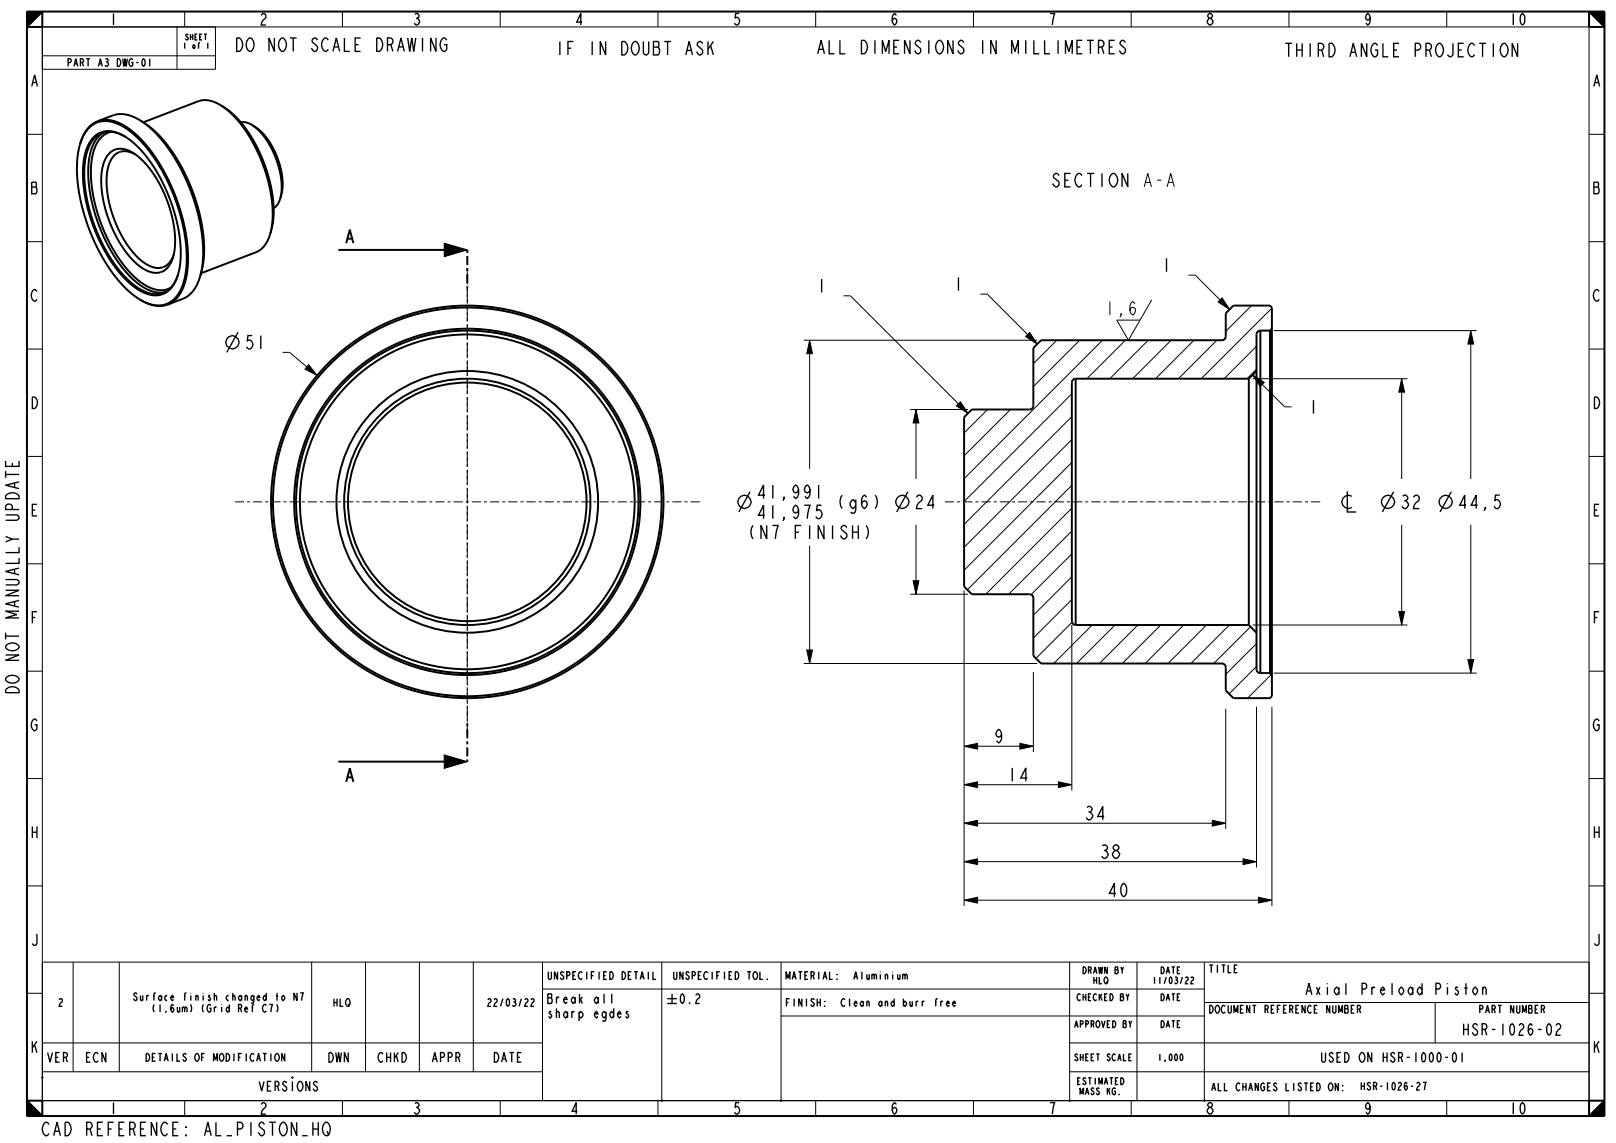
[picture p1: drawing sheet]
<svg xmlns="http://www.w3.org/2000/svg" width="420mm" height="297mm" viewBox="0 0 420 297" stroke-linecap="round" stroke-linejoin="round" font-family="sans-serif">
<g fill="#000">
<path d="M7 3h4l-4 4zM413 3h4v4zM115.4 63.2l6 1.7-6 1.8zM80.2 94.7l2.2 2.9-3.1-1.7zM210.4 88.4l.8 3.5h-1.5zM266.6 87.5l1-1.1 2 3zM316.6 78.5l1-1.1 2 3zM325.6 97.4l3 2-1.1 1zM364.3 98.4l.7 3.5h-1.5zM382.3 85.9l.7 3.5h-1.5zM238.1 106.4l.7 3.5h-1.5zM249.6 104.4l2 3-3-1.9z"/>
<path d="M237.3 150.9h1.5l-.7 3.5zM209.7 168.9h1.5l-.8 3.5zM363.5 158.9h1.5l-.7 3.5zM381.5 171.4h1.5l-.7 3.5zM115.4 196.2l6 1.7-6 1.8zM250.6 193.9l3.5-.7v1.5zM265.1 193.2l3.5 .7-3.5 .8zM250.6 203.9l3.5-.7v1.5zM250.6 213.9l3.5-.7v1.5zM275.1 203.2l3.5 .7-3.5 .8zM315.1 213.2l3.5 .7-3.5 .8zM250.6 223.9l3.5-.7v1.5z"/>
<path d="M250.6 233.9l3.5-.7v1.5zM323.1 223.2l3.5 .7-3.5 .8zM327.1 233.2l3.5 .7-3.5 .8zM7 286l4 4h-4zM413 290l4-4v4z"/>
</g>
<g fill="none" stroke="#000" stroke-width=".26">
<path d="M7 3h4l-4 4zM7 7h410v279h-410zM11 3h402v287h-402zM11 14.5h45M46 7v11M48 3v4M56 7v11h-45M89 3v4M130 3v4M171 3v4M212 3v4M253 3v4"/>
<path d="M294 3v4M335 3v4M376 3v4M413 3h4v4zM7 34.9h4M413 34.9h4M7 62.8h4M115.4 63.2l6 1.7-6 1.8zM219.2 76.9h1.8l28.1 28M254.8 76.4h1.8l10.5 10.5M299.3 77.9l-6 10.5-3-5.2M308.9 71.5h1.8l6.4 6.4"/>
<path d="M316.6 78.5l1-1.1 2 3zM325.3 79.4l-6.7 6.7M413 62.8h4M7 90.7h4M73.5 91.6h1.8l4.4 3.7M80.2 94.7l2.2 2.9-3.1-1.7zM208.9 88.4h60.7M210.4 88.4l.8 3.5h-1.5zM210.4 91.9v29.9M266.6 87.5l1-1.1 2 3zM274.7 88.4l-6.1 6.1M280.6 88.4l-12 12"/>
<path d="M286.5 88.4l-35.9 36M292.5 88.4l-10 10M298.4 88.4l-10 10M304.4 88.4l-10 10M310.3 88.4l-10 10M316.3 88.4l-10 10M325.6 97.4l3 2-1.1 1zM325.6 98.4h40.2M326.6 90l-8.5 8.4M326.6 95.9l-2.5 2.5M328 99.9l5.9 5.8h1.8M330.6 80l-18.4 18.4"/>
<path d="M331.1 85.9h52.7M364.3 98.4l.7 3.5h-1.5zM382.3 85.9l.7 3.5h-1.5zM382.3 89.4v35.1M413 90.7h4M7 118.6h4M236.6 106.4h15M238.1 106.4l.7 3.5h-1.5zM238.1 109.9v14.6M249.6 104.4l2 3-3-1.9zM256.7 106.4l-6.1 6.1M262.6 106.4l-12 12"/>
<path d="M278.6 102.3l-28 28M278.6 108.3l-28 28M278.6 114.2l-28 28M364.3 101.9v22.6M413 118.6h4M238.1 136.4v14.5M278.6 120.2l-28 28M278.6 126.1l-27.2 27.2M278.6 132l-22.4 22.4M278.6 138l-16.5 16.4M364.3 136.4v22.5M382.3 136.4v35"/>
<path d="M7 146.5h4M210.4 141.8v27.1M236.6 154.4h15M237.3 150.9h1.5l-.7 3.5zM250.6 153.4v82M278.6 143.9l-10.6 10.6M278.6 149.9l-10 10M278.6 155.8l-10 10M363.5 158.9h1.5l-.7 3.5zM413 146.5h4M7 174.4h4M208.9 172.4h60.7"/>
<path d="M209.7 168.9h1.5l-.8 3.5zM268.6 174.6v20.8M278.6 162.4v43M278.6 161.7l-9.4 9.4M283.9 162.4l-10 10M289.8 162.4l-10 10M295.7 162.4l-10 10M301.7 162.4l-10 10M307.6 162.4l-10 10M313.6 162.4l-10 10M319.5 162.4l-10 10M325 162.8l-9.5 9.6"/>
<path d="M325.6 162.4h40.2M326.6 167.2l-8 8M326.6 173.2l-7.1 7.1M330.4 175.3l-6.1 6.1M331.1 174.9h52.7M381.5 171.4h1.5l-.7 3.5zM413 174.4h4M115.4 196.2l6 1.7-6 1.8zM250.6 193.9l3.5-.7v1.5zM254.1 193.9h11M265.1 193.2l3.5 .7-3.5 .8zM318.6 184.2v31.2"/>
<path d="M326.6 183.6v41.8M330.6 183.7v51.7M7 202.3h4M250.6 203.9l3.5-.7v1.5zM250.6 213.9l3.5-.7v1.5zM254.1 213.9h61M254.1 203.9h21M275.1 203.2l3.5 .7-3.5 .8zM315.1 213.2l3.5 .7-3.5 .8zM413 202.3h4M7 230.2h4M250.6 223.9l3.5-.7v1.5z"/>
<path d="M250.6 233.9l3.5-.7v1.5zM254.1 233.9h73M254.1 223.9h69M323.1 223.2l3.5 .7-3.5 .8zM327.1 233.2l3.5 .7-3.5 .8zM413 230.2h4M7 258.1h4M11 250h402M19 250v28.5M31 250v28.5M81 250v28.5M95 250v28.5"/>
<path d="M109 250v28.5M123 250v28.5M141 257h172M141 250v36M172 250v36M203 250v36M278 250v36M295.5 250v36M313 250v36M413 258.1h4M11 271h130M11 278.5h130"/>
<path d="M203 264h110M278 271h135M278 278.5h135M313 260.5h100M373 260.5v10.5M7 286l4 4h-4zM48 286v4M89 286v4M130 286v4M171 286v4M212 286v4M253 286v4"/>
<path d="M294 286v4M335 286v4M376 286v4M413 290l4-4v4z"/>
</g>
<g fill="none" stroke="#000" stroke-width=".51">
<path d="M7 7l4-4v4zM7 3h410v287h-410zM413 3l4 4h-4zM20.8 37.4a33.6 33.6 0 0 0 1.2 18.8 42.3 42.3 0 0 0 12.8 20.6l1.5 1M20.8 37.4a7.2 7.2 0 0 1 6.1-5.9 12.1 12.1 0 0 1 8.8 4.2 47.7 47.7 0 0 1 12.8 33.3 12.2 12.2 0 0 1-3.8 9.2 7.2 7.2 0 0 1-8.4-.4M25.4 31.5a8.9 8.9 0 0 1 8.2 2 40.7 40.7 0 0 1 12.4 18.5 37.3 37.3 0 0 1 2.2 21 8.4 8.4 0 0 1-4.6 6.1M25.4 31.5a8.2 8.2 0 0 0-4.6 5.9M27.1 34.4a8 8 0 0 0-3.8 6.3 38.2 38.2 0 0 0 4.2 21.9 27.8 27.8 0 0 0 10.7 12.6l2.3 .7h2.4M28.5 39.7a4.8 4.8 0 0 1 6.2 .1 27.2 27.2 0 0 1 9.7 15.3 19.6 19.6 0 0 1 0 13.1 4.5 4.5 0 0 1-7.1 1.7 26.1 26.1 0 0 1-9.5-14.2 22.1 22.1 0 0 1-.8-13.6l.7-1.3zM28.9 34.2a6.7 6.7 0 0 0-4.8 5.8 34.3 34.3 0 0 0 3 20.3 30 30 0 0 0 10.7 13.9 6.4 6.4 0 0 0 6.6 .6M32.7 35.6a6.2 6.2 0 0 0-7.9 .1 11.9 11.9 0 0 0-2.9 8.3 42.2 42.2 0 0 0 11.5 28.8 10 10 0 0 0 8.2 3.6 6.6 6.6 0 0 0 4.7-5.2M32.7 35.6a6.5 6.5 0 0 0-7.6-.6 11 11 0 0 0-3.5 8.7 42.6 42.6 0 0 0 11.5 29.3 10.2 10.2 0 0 0 8.3 3.7 6.7 6.7 0 0 0 4.9-5.5"/>
<path d="M32.7 35.6a33.2 33.2 0 0 1 11.4 16 33.6 33.6 0 0 1 2.2 19.6M36.6 31.4a34.6 34.6 0 0 1 11.6 15 43.3 43.3 0 0 1 4.2 23.6l-.4 1.7M36.6 31.4a8.4 8.4 0 0 0-7.3-1.4l-3.9 1.5M36.6 31.4a32.1 32.1 0 0 1 12 14.7 41 41 0 0 1 4.1 23.2l-.7 2.4M57.5 27.4a6.9 6.9 0 0 0-6-1.1l-14.3 5.5M57.5 27.4l.9 .6M58.4 28a35.4 35.4 0 0 1 11.3 19.1 25.2 25.2 0 0 1 .6 13.5v.1M58.4 28a30.7 30.7 0 0 1 10.8 16 27.3 27.3 0 0 1 1.1 16.7M62.5 31.8h1.5l1.6 .7M65.6 32.5l.1 .1a17.2 17.2 0 0 1 6.3 9.4 15.7 15.7 0 0 1 .9 9.4v.1M65.6 32.5a17.6 17.6 0 0 1 7.6 12.3l.3 3.7-.6 3M35.2 40.1a4.3 4.3 0 0 0-6.9 2.8 24.3 24.3 0 0 0 2.1 15.9 19.9 19.9 0 0 0 8.7 10.4 4.3 4.3 0 0 0 6.1-3.1"/>
<path d="M72.9 51.5l-.7 1.6-1.1 1M36.3 77.8a8.3 8.3 0 0 0 7.3 1.3M52 71.7a8.2 8.2 0 0 1-4.5 5.9l-3.9 1.5M70.3 60.7a6.8 6.8 0 0 1-3.8 4.8l-14.3 5.5M87.9 64.9h27.5M90 63.2l.9-3.5 .9 3.5M90.3 62h1.2M279.6 98.4a1 1 0 0 0-1 1v62a1 1 0 0 0 1 1M279.6 98.4v64M279.6 98.4h45M324.6 98.4v64M326.6 96.4l-2 2"/>
<path d="M327.6 85.9a1 1 0 0 0-1 1v87a1 1 0 0 0 1 1M327.6 85.9v89M327.6 85.9h2.5M330.1 85.9v89M330.6 85.4l-.5 .5M250.6 108.4l2-2h15a1 1 0 0 0 1-1v-15l2-2h47a1 1 0 0 0 1-1v-6l2-2h9.5l.5 .5v101l-.5 .5h-9.5l-2-2v-6a1 1 0 0 0-1-1h-47l-2-2v-15a1 1 0 0 0-1-1h-15l-2-2zM279.6 162.4h45M324.6 162.4l2 2M327.6 174.9h2.5M330.1 174.9l.5 .5M87.9 197.9h27.5M90 203.2l.9-3.5 .9 3.5"/>
<path d="M90.3 202h1.2M10.8 279.8l.4 .4M11.2 279.8l-.4 .4M75.8 279.8l.4 .4M76.2 279.8l-.4 .4M7 286h4v4zM171.8 285.8l.4 .4M172.2 285.8l-.4 .4M202.8 285.8l.4 .4M203.2 285.8l-.4 .4M277.8 285.8l.4 .4M278.2 285.8l-.4 .4"/>
<path d="M413 286h4l-4 4z"/>
<circle cx="121.4" cy="130.4" r="51"/>
<circle cx="121.4" cy="130.4" r="50.5"/>
<circle cx="121.4" cy="130.4" r="45"/>
<circle cx="121.4" cy="130.4" r="44.5"/>
<circle cx="121.4" cy="130.4" r="43.5"/>
<circle cx="121.4" cy="130.4" r="34"/>
<circle cx="121.4" cy="130.4" r="32"/>
<circle cx="121.4" cy="130.4" r="31"/>
</g>
<path d="M121.4 64.9v10M121.4 187.9v10" fill="none" stroke="#000" stroke-width=".51" stroke-dasharray=".8 .8 2.4 .8" stroke-linecap="butt"/>
<path d="M121.4 74.9v113" fill="none" stroke="#000" stroke-width=".26" stroke-dasharray=".8 .8 2.4 .8" stroke-linecap="butt"/>
<g fill="none" stroke="#000" stroke-width=".35">
<path d="M61.5 9.9a1.2 1.2 0 0 1 1.4 .8 2.17 2.17 0 0 1-.7 2.7h-.7zM116.1 10.4l-.5-.5a1.15 1.15 0 0 0-1.1 .8 2.17 2.17 0 0 0 .7 2.7h.4l.5-.6v-1.2h-.7M212.5 14l.9-3.5 .9 3.5M212.9 12.8h1M292.5 11.1l-.5-.6a.8 .8 0 0 0-.9 .9l.5 .5a1.23 1.23 0 0 1 .7 1.8l-.3 .3a1.15 1.15 0 0 1-1.1-.9M334 11.3h1.8M394.4 11.3v3.5l-1.4-3.5v3.5M275.3 45.6l-.6-.5a.82 .82 0 0 0-.9 .8l.5 .6a1.21 1.21 0 0 1 .8 1.8l-.4 .3a1.2 1.2 0 0 1-1.1-.9M61.9 86.3l-3 5.3M1.5 119.8v1.4h3.5v-1.4M3.2 120.3v.9M194.9 127.8l-2.9 5.2"/>
<path d="M225.1 136.5a2.96 2.96 0 0 1 0 3.5M236 127.8l-2.9 5.2M350.2 127.6v5.4h2.3M351.3 129a1.72 1.72 0 0 0-2.6 1.4 1.72 1.72 0 0 0 2.6 1.5M362.2 127.8l-2.9 5.2M377.2 127.8l-2.9 5.2M1.7 178.9a2.23 2.23 0 0 1 3.3 .4v.7h-3.5v-.7zM35.6 258.3l-.3-.3-.5 .3 .1 .4 .7 .6-.1 .5-.4 .2-.4-.5M78 258h.8l-.4 2M169.7 252.5v2h.8M173.4 259.5h2.5M174.7 258.2v2.5"/>
<path d="M177.1 258.5l.2-.3a1.69 1.69 0 0 1 0 2.5 1.77 1.77 0 0 1-.2-2.2zM180.8 258.7l.4-.5h.3l.3 .5a.97 .97 0 0 1-.6 1l-.4 1h1M217.5 254.3l.1 .2zM217.5 253.2l.1 .1zM234.6 253.5l.4-.3 .2 .3v1M234.6 253.2v1.3M235.2 253.5l.4-.3 .2 .3v1M339.5 258.5l.7-3 .8 3M385.4 257l.3-.5h.3l.3 .5v1.5M38 273.7a1.01 1.01 0 0 1 .9 1 1.01 1.01 0 0 1-.9 1zM40.1 261a1.78 1.78 0 0 0 0 2M71.9 261a1.78 1.78 0 0 1 0 2"/>
<path d="M74 273.7v2l-.8-2v2M163.3 263l-.2-.2-.3 .2 .6 .9-.3 .6h-.2l-.3-.4M173.4 260.7h2.5M179.2 260.5l.1 .2zM246 260.7h.7l-.3-.5a.74 .74 0 0 0-.4 .6 .74 .74 0 0 0 .4 .7l.3-.3M247.6 260.7h.7l-.3-.5a.74 .74 0 0 0-.4 .6 .74 .74 0 0 0 .4 .7l.3-.3M343.5 273.5v2.1l.4 .4h.2l.4-.4v-2.1M351.2 262.2h.5M352 261.2h-.8v2h.8M352.8 262.2h.5l.3-.3v-.3l-.3-.4h-.5v2M353.3 262.2l.3 1M12.7 292.2l-.5-.6a1.15 1.15 0 0 0-1 .9 2.17 2.17 0 0 0 .7 2.6h.3l.5-.6"/>
<path d="M347.8 281.4v2l-.8-2v2M348.9 283.2l.1 .2zM348.9 282.1l.1 .1z"/>
<circle cx="60.4" cy="88.9" r="1.72"/>
<circle cx="193.4" cy="130.4" r="1.72"/>
<circle cx="234.5" cy="130.4" r="1.72"/>
<circle cx="360.7" cy="130.4" r="1.72"/>
<circle cx="375.7" cy="130.4" r="1.72"/>
</g>
<!-- layer: 02___PRT_ALL_AXES -->
<g fill="none" stroke="#000" stroke-width=".26">
<path d="M121.4 70v2.4M121.4 73.2v.7M121.4 74.7v2.4M121.4 77.9v.8M121.4 79.5v2.4M121.4 82.6v.8M121.4 84.2v2.4M121.4 87.4v.8M121.4 88.9v2.4M121.4 92.1v.8M121.4 93.7v2.4M121.4 96.8v.8"/>
<path d="M121.4 98.4v2.4M121.4 101.6v.8M121.4 103.2v2.3M121.4 106.3v.8M121.4 107.9v2.4M121.4 111.1v.7M121.4 112.6v2.4M121.4 115.8v.8M121.4 117.4v2.4M61 130.4h2.4M64.2 130.4h.8M65.8 130.4h2.4"/>
<path d="M68.9 130.4h.8M70.5 130.4h2.4M73.7 130.4h.8M75.2 130.4h2.4M78.4 130.4h.8M80 130.4h2.4M83.2 130.4h.7M84.7 130.4h2.4M87.9 130.4h.8M89.5 130.4h2.3M92.6 130.4h.8M94.2 130.4h2.4"/>
<path d="M97.4 130.4h.8M98.9 130.4h2.4M102.1 130.4h.8M103.7 130.4h2.4M106.8 130.4h.8M108.4 130.4h2.4M111.6 130.4h.8M113.1 130.4h2.4M116.3 130.4h.8M117.9 130.4h2.4M121.1 130.4h.7M121.4 120.5v.8"/>
<path d="M121.4 122.1v2.4M121.4 125.3v.8M121.4 126.8v2.4M121.4 130v.8M121.4 131.6v2.4M121.4 134.8v.7M121.4 136.3v2.4M121.4 139.5v.8M122.6 130.4h2.4M125.8 130.4h.8M127.4 130.4h2.3M130.5 130.4h.8"/>
<path d="M132.1 130.4h2.4M135.3 130.4h.8M136.8 130.4h2.4M140 130.4h.8M141.6 130.4h2.4M144.7 130.4h.8M146.3 130.4h2.4M149.5 130.4h.8M151.1 130.4h2.3M154.2 130.4h.8M155.8 130.4h2.4M159 130.4h.7"/>
<path d="M160.5 130.4h2.4M163.7 130.4h.8M165.3 130.4h2.3M168.4 130.4h.8M170 130.4h2.4M173.2 130.4h.8M174.7 130.4h2.4M177.9 130.4h.8M179.5 130.4h2.4M245.6 130.4h2.4M248.8 130.4h.7M250.3 130.4h2.4"/>
<path d="M253.5 130.4h.8M255.1 130.4h2.4M258.3 130.4h.8M259.8 130.4h2.4M263 130.4h.8M264.6 130.4h2.4M267.8 130.4h.8M269.4 130.4h2.4M272.5 130.4h.8M274.1 130.4h2.4M277.3 130.4h.8M278.9 130.4h2.4"/>
<path d="M282.1 130.4h.7M283.6 130.4h2.4M286.8 130.4h.8M288.4 130.4h2.4M291.6 130.4h.8M293.1 130.4h2.5M296.3 130.4h.8M297.9 130.4h2.4M301.1 130.4h.8M302.7 130.4h2.4M305.9 130.4h.7M307.4 130.4h2.4"/>
<path d="M310.6 130.4h.8M312.2 130.4h2.4M315.4 130.4h.8M316.9 130.4h2.4M320.1 130.4h.8M321.7 130.4h2.4M324.9 130.4h.8M326.5 130.4h2.4M329.6 130.4h.8M331.2 130.4h2.4M334.4 130.4h.8M336 130.4h2.4"/>
<path d="M339.2 130.4h.7M340.7 130.4h2.4M121.4 141.1v2.3M121.4 144.2v.8M121.4 145.8v2.4M121.4 149v.7M121.4 150.5v2.4M121.4 153.7v.8M121.4 155.3v2.4M121.4 158.4v.8M121.4 160v2.4M121.4 163.2v.8"/>
<path d="M121.4 164.7v2.4M121.4 167.9v.8M121.4 169.5v2.4M121.4 172.7v.7M121.4 174.2v2.4M121.4 177.4v.8M121.4 179v2.3M121.4 182.1v.8M121.4 183.7v2.4M121.4 186.9v.8M121.4 188.4v2.4"/>
</g>
<g font-size="4.6">
<text x="63.1" y="13.4">DO NOT SCALE DRAWING</text>
<text x="145.8" y="14.3">IF IN DOUBT ASK</text>
<text x="215.3" y="14">ALL DIMENSIONS IN MILLIMETRES</text>
<text x="336.1" y="14.8">THIRD ANGLE PROJECTION</text>
<text x="275" y="48.6">SECTION</text>
<text x="297.6" y="48.6">A-A</text>
<text x="301.7" y="70.6">1</text>
<text x="212.1" y="76">1</text>
<text x="247.6" y="75.6">1</text>
<text x="287" y="81.8">1,6</text>
<text x="63.3" y="90.7">51</text>
<text x="339.9" y="107.5">1</text>
<text x="196.4" y="129.5">41,991</text>
<text x="196.4" y="134.8">41,975</text>
<text x="217" y="132.2">(g6)</text>
<text x="237.4" y="132.2">24</text>
<text x="363.7" y="132.2">32</text>
<text x="378.6" y="132.2">44,5</text>
<text x="194.1" y="140">(N7 FINISH)</text>
<text x="5" y="178.2" transform="rotate(-90 5 178.2)">DO NOT MANUALLY UPDATE</text>
<text x="258.1" y="193">9</text>
<text x="261.6" y="203">14</text>
<text x="281.6" y="213">34</text>
<text x="285.6" y="223">38</text>
<text x="287.6" y="233">40</text>
<text x="12.4" y="295.1">CAD REFERENCE:</text>
<text x="54" y="295.1">AL_PISTON_HQ</text>
</g>
<g font-size="3.9">
<text x="28.4" y="6.5">1</text>
<text x="67.4" y="6.5">2</text>
<text x="107.3" y="6.5">3</text>
<text x="149.4" y="6.5">4</text>
<text x="190.4" y="6.5">5</text>
<text x="231.4" y="6.5">6</text>
<text x="272.4" y="6.5">7</text>
<text x="313.4" y="6.5">8</text>
<text x="354.4" y="6.5">9</text>
<text x="392.3" y="6.5">10</text>
<text x="7.9" y="22.5">A</text>
<text x="413.9" y="22.5">A</text>
<text x="7.9" y="50.4">B</text>
<text x="413.9" y="50.4">B</text>
<text x="7.9" y="78.3">C</text>
<text x="413.9" y="78.3">C</text>
<text x="7.9" y="106.2">D</text>
<text x="413.9" y="106.2">D</text>
<text x="7.9" y="134.1">E</text>
<text x="413.9" y="134.1">E</text>
<text x="7.9" y="161.9">F</text>
<text x="413.9" y="161.9">F</text>
<text x="7.9" y="189.8">G</text>
<text x="413.9" y="189.8">G</text>
<text x="7.9" y="217.7">H</text>
<text x="413.9" y="217.7">H</text>
<text x="7.9" y="245.6">J</text>
<text x="413.9" y="245.6">J</text>
<text x="341" y="258.5">Axial Preload Piston</text>
<text x="380.9" y="269">HSR-1026-02</text>
<text x="7.9" y="273.5">K</text>
<text x="413.9" y="273.5">K</text>
<text x="28.4" y="289.5">1</text>
<text x="67.4" y="289.5">2</text>
<text x="107.3" y="289.5">3</text>
<text x="148.3" y="289.5">4</text>
<text x="190.4" y="289.5">5</text>
<text x="231.4" y="289.5">6</text>
<text x="272.4" y="289.5">7</text>
<text x="313.4" y="289.5">8</text>
<text x="354.4" y="289.5">9</text>
<text x="392.3" y="289.5">10</text>
</g>
<g font-size="3.3">
<text x="142" y="260.7">Break all</text>
<text x="142" y="264.5">sharp egdes</text>
<text x="12.2" y="276">VER</text>
<text x="22.2" y="276">ECN</text>
<text x="85.2" y="276">DWN</text>
<text x="98.3" y="276">CHKD</text>
<text x="112.3" y="276">APPR</text>
<text x="128.3" y="276">DATE</text>
<text x="344.6" y="276">USED ON HSR-1000-01</text>
<text x="67.7" y="283.5">VERSIONS</text>
</g>
<g font-size="2.6">
<text x="17.6" y="17.3">PART</text>
<text x="25.4" y="17.3">A3</text>
<text x="30.4" y="17.3">DWG-0</text>
<text x="38.2" y="17.3">1</text>
<text x="143.3" y="254.5">UNSPECIFIED DETAIL</text>
<text x="175.8" y="254.5">UNSPECIFIED TOL.</text>
<text x="204" y="254.5">MATERIAL:</text>
<text x="220.2" y="254.5">Aluminium</text>
<text x="314" y="252.7">TITLE</text>
<text x="15" y="261.5">2</text>
<text x="36.2" y="260">Surface finish changed to N7</text>
<text x="40.6" y="263">(1.6um) (Grid Ref C7)</text>
<text x="86.5" y="261.5">HLQ</text>
<text x="126.9" y="261.5">22/03/22</text>
<text x="204" y="261.5">FINISH:</text>
<text x="217.2" y="261.5">Clean and burr free</text>
<text x="314" y="263.2">DOCUMENT REFERENCE NUMBER</text>
<text x="384.9" y="263.2">PART NUMBER</text>
<text x="39.1" y="275.7">DETAILS OF MODIFICATION</text>
<text x="314.6" y="283.4">ALL CHANGES LISTED ON:</text>
<text x="354.2" y="283.2">HSR-1026-27</text>
</g>
<g font-size="2.3">
<text x="281.6" y="253">DRAWN BY</text>
<text x="284.2" y="255.6">HLQ</text>
<text x="299.8" y="255.6">11/03/22</text>
<text x="301.7" y="253">DATE</text>
<text x="280.3" y="260">CHECKED BY</text>
<text x="301.7" y="260">DATE</text>
<text x="279.7" y="267">APPROVED BY</text>
<text x="301.7" y="267">DATE</text>
<text x="279.7" y="275.6">SHEET SCALE</text>
<text x="301" y="275.6">1,000</text>
<text x="280.3" y="281.8">ESTIMATED</text>
<text x="281" y="284.4">MASS KG.</text>
</g>
<g font-size="2">
<text x="48.2" y="10.4">SHEET</text>
<text x="47.4" y="12.6">1 of 1</text>
</g>
</svg>
